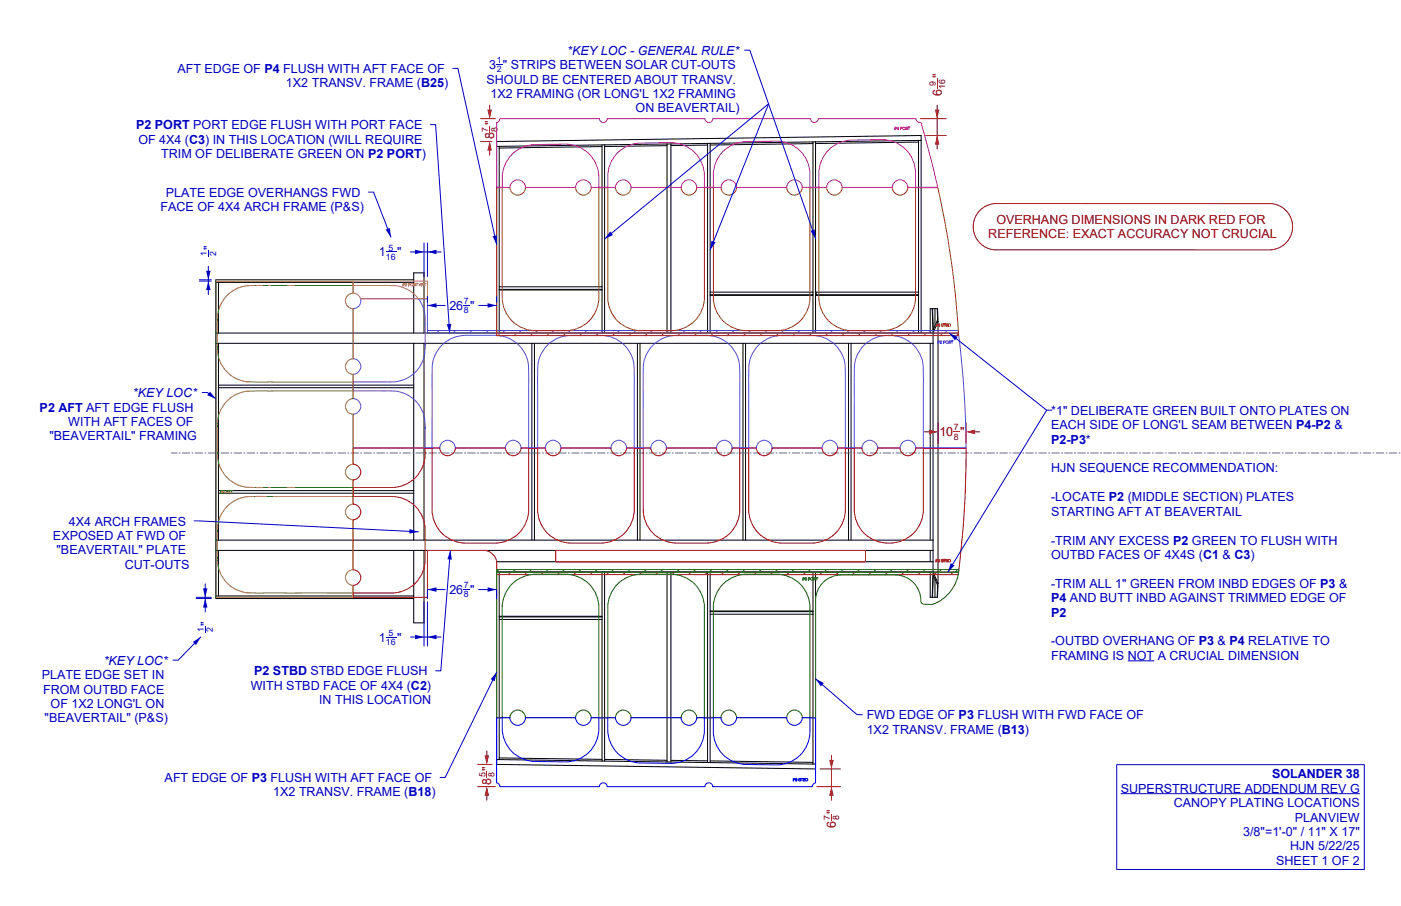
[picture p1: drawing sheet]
<svg xmlns="http://www.w3.org/2000/svg" width="432mm" height="279mm" viewBox="0 0 432 279" stroke-linecap="round" stroke-linejoin="round" font-family="sans-serif">
<!-- layer: Make2D -->
<g fill="none" stroke="#000" stroke-width=".31">
<path d="M153.9 45.1v57.6M185.6 45.2l-31.7 .5M185.6 44.7v58M186.3 44.7v58M205.6 44.4v58.3M205.6 44.9l-19.3 .3M205.6 44.4l-52.5 .8M206.8 44.4v58.3M218.1 44.7l-11.3 .2M218.1 44.2v58.5M218.9 44.2v58.5M250.6 43.8v58.9"/>
<path d="M250.6 44.3l-31.7 .4M251.4 43.8v58.9M283.1 43.3v59.4M283.1 43.8l-31.7 .5M283.9 43.3l-78.3 1.1M66.5 87.1h61M67.3 87.1v15.6M127.5 86.3h-61v98.3h61M153.9 89.2h31.7M153.9 89.4h31.7M153.9 88.4h31.7M218.9 90.9h31.7"/>
<path d="M218.9 91.1h31.7M218.9 90.1h31.7M251.6 90.9h31.5M283.1 90.1h-31.5v1h31.5M287.4 95.2h1.5l.1 3.4-1.4 3.1zM288.2 95.2v5.3M289 95.2l.1 3.9M289.1 99.1v80.8M289.1 99.1l-1.5 3.6M66.5 105.9h221.1M66.5 102.7h221.1M67.3 118.8h60.2"/>
<path d="M67.3 105.9v60.7M67.3 119.6h60.2M127.5 102.7v-18.6h3.2v18.6M127.5 105.9v60.7M130.7 105.9v60.7M153.1 102.7v-59.1l130.8-1.8v60.9M163.9 105.9v60.7M164.7 105.9v60.7M196.5 105.9v60.7M197.3 105.9v60.7M229 105.9v60.7M229.8 105.9v60.7"/>
<path d="M261.5 105.9v60.7M262.3 105.9v60.7M286.7 105.9v60.7M287.6 102.7l-.3-7.5h-.6v7.5M287.6 102.7v73.7M67.3 151.3h60.2M67.3 152.1h60.2M66.5 166.6h221.1M66.5 169.7h221.1M67.3 169.7v14.1M127.5 169.7v22.4h3.2v-22.4M153.1 176.4h134.5"/>
<path d="M153.9 176.4v57.8M185.6 176.4v58.3M186.3 176.4v58.3M205.6 176.4v58.6M206.8 176.4v58.6M218.1 176.4v58.8M218.9 176.4v58.8M250.6 176.4v59.2M286.7 169.7v3.5M286.7 176.4v7.8h.6l.3-7.8M287.6 173.2h-134.5v62.5l98.3 1.4v-60.7M287.6 176.4l1.5 3.5"/>
<path d="M287.6 177.4l1.4 3.1-.1 3.7h-1.5zM288.2 178.6v5.6M289.1 179.9l-.1 4.3M66.5 183.8h61M153.9 190.2h31.7M153.9 190.1h31.7M153.9 191h31.7M218.9 188.6h31.7M218.9 188.4h31.7M218.9 189.4h31.7M153.1 234.2h.8M153.9 234.2l52.9 .8"/>
<path d="M153.9 233.7l31.7 .5M186.3 234.2l19.3 .3M206.8 235l44.6 .6M206.8 234.5l11.3 .1M218.9 234.7l31.7 .4"/>
</g>
<g fill="#000">
<circle cx="287.4" cy="95.2" r=".09"/>
<circle cx="288.9" cy="95.2" r=".09"/>
<circle cx="287.6" cy="102.7" r=".09"/>
<circle cx="287.4" cy="184.2" r=".09"/>
<circle cx="288.9" cy="184.2" r=".09"/>
</g>
<g fill="none" stroke="#696969" stroke-width=".31">
<path d="M52.8 139.7h1.8M55.1 139.7h.5M56.1 139.7h2.5M59.1 139.7h.5M60.1 139.7h2.5M63.1 139.7h.5M64.1 139.7h2.5M67.1 139.7h.5M68.1 139.7h2.5M71.1 139.7h.5M72.1 139.7h2.5M75.1 139.7h.5"/>
<path d="M76.1 139.7h2.5M79.1 139.7h.5M80.1 139.7h2.5M83.1 139.7h.5M84.1 139.7h2.5M87.1 139.7h.5M88.1 139.7h2.5M91.1 139.7h.5M92.1 139.7h2.5M95.1 139.7h.5M96.1 139.7h2.5M99.1 139.7h.5"/>
<path d="M100.1 139.7h2.5M103.1 139.7h.5M104.1 139.7h2.5M107.1 139.7h.5M108.1 139.7h2.5M111.1 139.7h.5M112.1 139.7h2.5M115.1 139.7h.5M116.1 139.7h2.5M119.1 139.7h.5M120.1 139.7h2.5M123.1 139.7h.5"/>
<path d="M124.1 139.7h2.5M127.1 139.7h.5M128.1 139.7h2.5M131.1 139.7h.5M132.1 139.7h2.5M135.1 139.7h.5M136.1 139.7h2.5M139.1 139.7h.5M140.1 139.7h2.5M143.1 139.7h.5M144.1 139.7h2.5M147.1 139.7h.5"/>
<path d="M148.1 139.7h2.5M151.1 139.7h.5M152.1 139.7h2.5M155.1 139.7h.5M156.1 139.7h2.5M159.1 139.7h.5M160.1 139.7h2.5M163.1 139.7h.5M164.1 139.7h2.5M167.1 139.7h.5M168.1 139.7h2.5M171.1 139.7h.5"/>
<path d="M172.1 139.7h2.5M175.1 139.7h.5M176.1 139.7h2.5M179.1 139.7h.5M180.1 139.7h2.5M183.1 139.7h.5M184.1 139.7h2.5M187.1 139.7h.5M188.1 139.7h2.5M191.1 139.7h.5M192.1 139.7h2.5M195.1 139.7h.5"/>
<path d="M196.1 139.7h2.5M199.1 139.7h.5M200.1 139.7h2.5M203.1 139.7h.5M204.1 139.7h2.5M207.1 139.7h.5M208.1 139.7h2.5M211.1 139.7h.5M212.1 139.7h2.5M215.1 139.7h.5M216.1 139.7h2.5M219.1 139.7h.5"/>
<path d="M220.1 139.7h2.5M223.1 139.7h.5M224.1 139.7h2.5M227.1 139.7h.5M228.1 139.7h2.5M231.1 139.7h.5M232.1 139.7h2.5M235.1 139.7h.5M236.1 139.7h2.5M239.1 139.7h.5M240.1 139.7h2.5M243.1 139.7h.5"/>
<path d="M244.1 139.7h2.5M247.1 139.7h.5M248.1 139.7h2.5M251.1 139.7h.5M252.1 139.7h2.5M255.1 139.7h.5M256.1 139.7h2.5M259.1 139.7h.5M260.1 139.7h2.5M263.1 139.7h.5M264.1 139.7h2.5M267.1 139.7h.5"/>
<path d="M268.1 139.7h2.5M271.1 139.7h.5M272.1 139.7h2.5M275.1 139.7h.5M276.1 139.7h2.5M279.1 139.7h.5M280.1 139.7h2.5M283.1 139.7h.5M284.1 139.7h2.5M287.1 139.7h.5M288.1 139.7h2.5M291.1 139.7h.5"/>
<path d="M292.1 139.7h2.5M295.1 139.7h.5M296.1 139.7h2.5M299.1 139.7h.5M300.1 139.7h2.5M303.1 139.7h.5M304.1 139.7h2.5M307.1 139.7h.5M308.1 139.7h2.5M311.1 139.7h.5M312.1 139.7h2.5M315.1 139.7h.5"/>
<path d="M316.1 139.7h2.5M319.1 139.7h.5M320.1 139.7h2.5M323.1 139.7h.5M324.1 139.7h2.5M327.1 139.7h.5M328.1 139.7h2.5M331.1 139.7h.5M332.1 139.7h2.5M335.1 139.7h.5M336.1 139.7h2.5M339.1 139.7h.5"/>
<path d="M340.1 139.7h2.5M343.1 139.7h.5M344.1 139.7h2.5M347.1 139.7h.5M348.1 139.7h2.5M351.1 139.7h.5M352.1 139.7h2.5M355.1 139.7h.5M356.1 139.7h2.5M359.1 139.7h.5M360.1 139.7h2.5M363.1 139.7h.5"/>
<path d="M364.1 139.7h2.5M367.1 139.7h.5M368.1 139.7h2.5M371.1 139.7h.5M372.1 139.7h2.5M375.1 139.7h.5M376.1 139.7h2.5M379.1 139.7h.5M380.1 139.7h2.5M383.1 139.7h.5M384.1 139.7h2.5M387.1 139.7h.5"/>
<path d="M388.1 139.7h2.5M391.1 139.7h.5M392.1 139.7h2.5M395.1 139.7h.5M396.1 139.7h2.5M399.1 139.7h.5M400.1 139.7h2.5M403.1 139.7h.5M404.1 139.7h2.5M407.1 139.7h.5M408.1 139.7h2.5M411.1 139.7h.5"/>
<path d="M412.1 139.7h2.5M415.1 139.7h.5M416.1 139.7h2.5M419.1 139.7h.5M420.1 139.7h2.5M423.1 139.7h.5M424.1 139.7h2.5M427.1 139.7h.5M428.1 139.7h2.5M431.1 139.7h.5"/>
</g>
<g fill="#7f0000">
<path d="M293.8 133h1.9v.3h-1.9z"/>
<path d="M286.3 132.5l2.8 .7-2.8 .7z"/>
<path d="M297.7 133.2l2.8-.7v1.4z"/>
</g>
<path d="M284.9 133.2h3.6M289.1 130.4v6.3M297.7 130.4v6.2M298.5 133.2h3.4" fill="none" stroke="#7f0000" stroke-width=".31"/>
<g fill="#7f0000">
<path d="M256.1 251.3h.3v1.9h-.3z"/>
<path d="M255.6 234.4h1.4l-.7 2.7z"/>
<path d="M256.3 242.6l.7 2.8h-1.4z"/>
</g>
<path d="M288.8 24.2v3.2M252.7 237.1h6.3M256.3 233v13.8M251.8 242.6h7.2" fill="none" stroke="#7f0000" stroke-width=".31"/>
<g fill="#7f0000">
<path d="M288.8 41.8l.7 2.8h-1.4z"/>
<path d="M288.1 33.8h1.4l-.7 2.8z"/>
</g>
<path d="M283.7 36.6h7.9M288.8 32.4v13.6M285.3 41.8h6.3" fill="none" stroke="#7f0000" stroke-width=".31"/>
<g fill="#7f0000">
<path d="M150.8 38.9h.3v1.9h-.3z"/>
<path d="M150.9 43.6l.7 2.8h-1.4z"/>
<path d="M150.2 33.8h1.4l-.7 2.8z"/>
</g>
<path d="M148.1 36.6h4.6M150.9 32.4v3.7M148.1 43.6h3.6M150.9 44.2v3.6M302 64.9a7.1 7.1 0 0 1 5.1-2.1h84.8a7.1 7.1 0 0 1 6.5 7.4 7.1 7.1 0 0 1-7.2 6.9l-84.7-.1a7.1 7.1 0 0 1-6.1-4.6 7.1 7.1 0 0 1 1.6-7.5z" fill="none" stroke="#7f0000" stroke-width=".31"/>
<g fill="#7f0000">
<path d="M149.9 238h.3v1.9h-.3z"/>
<path d="M149.3 233h1.4l-.7 2.7z"/>
<path d="M150 242.6l.7 2.8h-1.4z"/>
</g>
<path d="M147.3 235.7h4.4M150 231.6v3.5M147.3 242.6h5.4M150 243.2v3.6" fill="none" stroke="#7f0000" stroke-width=".31"/>
<path d="M137.7 100l1.4-.1-.5 2.8z" fill="#0000bf"/>
<path d="M132.7 38.4h1.6l4.3 64.3" fill="none" stroke="#0000bf" stroke-width=".31"/>
<g fill="none" stroke="#bf0000" stroke-width=".31">
<path d="M108.8 138.2h26.8a2.38 2.38 0 0 0 2.3 2.4 2.38 2.38 0 0 0 2.4-2.4h15.5a2.38 2.38 0 0 0 2.4 2.4 2.38 2.38 0 0 0 2.4-2.4h7.5a2.38 2.38 0 0 0 2.4 2.4 2.38 2.38 0 0 0 2.3-2.4h15.5a2.38 2.38 0 0 0 2.4 2.4 2.38 2.38 0 0 0 2.4-2.4h7.5a2.38 2.38 0 0 0 2.4 2.4 2.38 2.38 0 0 0 2.4-2.4h15.5a2.38 2.38 0 0 0 2.3 2.4 2.38 2.38 0 0 0 2.4-2.4h7.5a2.38 2.38 0 0 0 2.4 2.4 2.38 2.38 0 0 0 2.4-2.4h15.5a2.38 2.38 0 0 0 2.4 2.4 2.38 2.38 0 0 0 2.4-2.4h7.5a2.38 2.38 0 0 0 2.4 2.4 2.38 2.38 0 0 0 2.3-2.4h7a2.38 2.38 0 0 0 2.4 2.4 2.38 2.38 0 0 0 2.4-2.4h15.5l-.1 9.9-.4 9.9-1.9 19.2h-142.2a7.2 7.2 0 0 0-.7-5.6 3.8 3.8 0 0 0-3.5-1.8h-17.2v14.4h-22.8l-.1-3.7a2.38 2.38 0 0 0 2.4-2.4 2.38 2.38 0 0 0-2.4-2.4v-15.5a2.38 2.38 0 0 0 2.4-2.3 2.38 2.38 0 0 0-2.4-2.4v-7.5a2.38 2.38 0 0 0 2.4-2.4 2.38 2.38 0 0 0-2.4-2.4zM131 138.2a10.5 10.5 0 0 1-10.3 12.1h-11.8M133.2 138.2v18.9a10.3 10.3 0 0 0 10.3 10.4h9.1a10.3 10.3 0 0 0 10.3-10.4v-18.9M165.7 138.2v18.9a10.3 10.3 0 0 0 10.3 10.4h9.2a10.3 10.3 0 0 0 10.3-10.4v-18.9M198.2 138.2v18.9a10.3 10.3 0 0 0 10.4 10.4h9.1a10.3 10.3 0 0 0 10.3-10.4v-18.9M230.8 138.2v18.9a10.3 10.3 0 0 0 10.3 10.4h9.1a10.3 10.3 0 0 0 10.3-10.4v-18.9M263.3 138.2v18.9a10.6 10.6 0 0 0 10.6 10.4 10.6 10.6 0 0 0 10.7-10.4v-18.9M108.9 153.1h11.8a10.3 10.3 0 0 1 10.3 10.3v9.2a10.3 10.3 0 0 1-10.3 10.3h-11.8M153.1 176.4h142.3M157.4 176.4l-.8 .8M162.5 176.4l-.8 .8M167.5 176.4l-.7 .8"/>
<path d="M171.3 169.8h95.4l.1 3.5h-95.5zM172.6 176.4l-.8 .8M177.6 176.4l-.7 .8M182.7 176.4l-.8 .8M187.8 176.4l-.8 .8M192.8 176.4l-.8 .8M197.9 176.4l-.8 .8M202.9 176.4l-.8 .8M208 176.4l-.8 .8M213 176.4l-.8 .8M218.1 176.4l-.8 .8M223.1 176.4l-.8 .8"/>
<path d="M228.2 176.4l-.8 .8M233.2 176.4l-.8 .8M238.3 176.4l-.8 .8M243.3 176.4l-.8 .8M248.4 176.4l-.8 .8M253.4 176.4l-.8 .8M258.5 176.4l-.8 .8M263.5 176.4l-.8 .8M268.6 176.4l-.8 .8M273.6 176.4l-.8 .8M278.7 176.4l-.8 .8M283.7 176.4l-.8 .8"/>
<path d="M288.5 173l.4-.1 .1-.3-.5-.1v.7M288.8 176.4l-.8 .8M289.1 172.7l.2-.2 .3 .1-.5 .7h.6M290.7 172.7l-.2-.2-.4 .2 .6 .3-.1 .3-.5-.3M291.4 172.5h-.6h.3v.8M291.6 172.5l.5 .1v.7h-.5zM292 172.9h-.4M292.3 172.5h.3a.43 .43 0 0 1 .3 .6 .43 .43 0 0 1-.6 .2zM293.8 176.4l-.8 .8"/>
</g>
<g fill="none" stroke="#7d26cd" stroke-width=".31">
<path d="M111.1 92.1l20.6 .1v9.7h163.6l1.8 18.3 .6 17.9h-15.5a2.38 2.38 0 0 0-2.4-2.3 2.38 2.38 0 0 0-2.4 2.3h-7a2.38 2.38 0 0 0-2.3-2.3 2.38 2.38 0 0 0-2.4 2.3h-7.5a2.38 2.38 0 0 0-2.4-2.3 2.38 2.38 0 0 0-2.4 2.3h-15.5a2.38 2.38 0 0 0-2.4-2.3 2.38 2.38 0 0 0-2.4 2.3h-7.5a2.38 2.38 0 0 0-2.4-2.3 2.38 2.38 0 0 0-2.3 2.3h-15.5a2.38 2.38 0 0 0-2.4-2.3 2.38 2.38 0 0 0-2.4 2.3h-7.5a2.38 2.38 0 0 0-2.4-2.3 2.38 2.38 0 0 0-2.4 2.3h-15.5a2.38 2.38 0 0 0-2.3-2.3 2.38 2.38 0 0 0-2.4 2.3h-7.5a2.38 2.38 0 0 0-2.4-2.3 2.38 2.38 0 0 0-2.4 2.3h-15.5a2.38 2.38 0 0 0-2.4-2.3 2.38 2.38 0 0 0-2.3 2.3h-26.8v-10.4a2.38 2.38 0 0 0 2.4-2.4 2.38 2.38 0 0 0-2.4-2.4v-7.5a2.38 2.38 0 0 0 2.4-2.4 2.38 2.38 0 0 0-2.4-2.4v-15.4a2.38 2.38 0 0 0 2.3-3.1zM129 92.2a13.1 13.1 0 0 1 2 9.3l.1 5a10.9 10.9 0 0 1-2 7 10.8 10.8 0 0 1-9.7 4.3h-10.5M131.7 101.9v.8h163.7M135.4 101.9l-.8 .8M140.4 101.9l-.8 .8M145.5 101.9l-.8 .8M150.5 101.9l-.8 .8M155.6 101.9l-.8 .8M160.6 101.9l-.8 .8M165.7 101.9l-.8 .8M170.7 101.9l-.8 .8M175.8 101.9l-.8 .8"/>
<path d="M180.8 101.9l-.8 .8M185.9 101.9l-.8 .8M190.9 101.9l-.8 .8M196 101.9l-.8 .8M201 101.9l-.8 .8M206.1 101.9l-.8 .8M211.1 101.9l-.8 .8M216.2 101.9l-.8 .8M221.2 101.9l-.8 .8M226.3 101.9l-.8 .8M231.3 101.9l-.8 .8M236.4 101.9l-.8 .8"/>
<path d="M241.4 101.9l-.8 .8M246.5 101.9l-.8 .8M251.5 101.9l-.8 .8M256.6 101.9l-.8 .8M261.6 101.9l-.8 .8M266.7 101.9l-.8 .8M271.7 101.9l-.8 .8M276.8 101.9l-.8 .8M281.8 101.9l-.8 .8M286.9 101.9l-.8 .8M289.1 105.6l.4-.1 .1-.3-.5-.1v.7M289.8 105.3l.2-.2 .2 .1-.4 .7h.5"/>
<path d="M290.8 105.6l.4-.1 .1-.3-.5-.1v.7M291.9 101.9l-.7 .8M292.5 105.5h.4l.1-.3-.5-.1v.7M292.8 105.5l.2 .4M293.7 105.1h-.6h.3v.8M108.9 120.6l10.5-.1a10.5 10.5 0 0 1 11.7 11.3l-.1 6.3M133.2 138.1v-18.3a31 31 0 0 1 .6-9.5 10.9 10.9 0 0 1 12-6.9h1.8a35 35 0 0 1 8.2 .5 10.6 10.6 0 0 1 7.1 11.4v22.8M165.7 138.1v-18.3a31 31 0 0 1 .6-9.5 10.9 10.9 0 0 1 12-6.9h1.8a35 35 0 0 1 8.2 .5 10.6 10.6 0 0 1 7.2 11.4v22.8M198.2 138.1v-18.3a31 31 0 0 1 .6-9.5 10.9 10.9 0 0 1 12-6.9h1.9a35 35 0 0 1 8.2 .5 10.6 10.6 0 0 1 7.1 11.4v22.8M230.8 138.1v-18.3a31 31 0 0 1 .5-9.5 10.9 10.9 0 0 1 12.1-6.9h1.8a35 35 0 0 1 8.2 .5 10.6 10.6 0 0 1 7.1 11.4v22.8M263.3 138.1v-18.3a31.1 31.1 0 0 1 .6-9.5 10.7 10.7 0 0 1 12.5-6.7 10.7 10.7 0 0 1 8.2 11.7v22.8"/>
<circle cx="291.9" cy="105.5" r=".4"/>
</g>
<g fill="none" stroke="#8b5a00" stroke-width=".31">
<path d="M153.1 57.9l4.1-.1a2.38 2.38 0 0 0 2.4 2.4 2.38 2.38 0 0 0 2.3-2.4h15.5a2.38 2.38 0 0 0 2.4 2.4 2.38 2.38 0 0 0 2.4-2.4h7.5a2.38 2.38 0 0 0 2.4 2.4 2.38 2.38 0 0 0 2.4-2.4h15.5a2.38 2.38 0 0 0 2.3 2.4 2.38 2.38 0 0 0 2.4-2.4h7.5a2.38 2.38 0 0 0 2.4 2.4 2.38 2.38 0 0 0 2.4-2.4h15.5a2.38 2.38 0 0 0 2.4 2.4 2.38 2.38 0 0 0 2.4-2.4h7.5a2.38 2.38 0 0 0 2.4 2.4 2.38 2.38 0 0 0 2.3-2.4h15.5a2.38 2.38 0 0 0 2.4 2.4 2.38 2.38 0 0 0 2.4-2.4l9.2 .1 2.5 12 1.8 11.3 1.3 11.7 .8 10.6h-142.3zM154.8 57.9v33.8a10.3 10.3 0 0 0 10.3 10.3h9.2a10.3 10.3 0 0 0 10.3-10.3v-33.8M187.3 57.9v33.8a10.3 10.3 0 0 0 10.4 10.3h9.1a10.3 10.3 0 0 0 10.3-10.3v-33.8M219.9 57.9v33.8a10.3 10.3 0 0 0 10.3 10.3h9.1a10.3 10.3 0 0 0 10.3-10.3v-33.8M252.4 57.9v33.8a10.3 10.3 0 0 0 10.3 10.3h9.1a10.3 10.3 0 0 0 10.4-10.3v-33.8M291.4 99.9h-.6h.3v.8M291.6 99.9h.5v.7l-.5 .1zM292.3 99.9h.3a.43 .43 0 0 1 .3 .5 .43 .43 0 0 1-.6 .3zM153.1 102.7h142.3M154.2 102.7l-.8 .8M159.2 102.7l-.8 .8M164.3 102.7l-.8 .8"/>
<path d="M169.3 102.7l-.8 .8M174.4 102.7l-.8 .8M179.4 102.7l-.8 .8M184.5 102.7l-.8 .8M189.5 102.7l-.7 .8M194.6 102.7l-.8 .8M199.6 102.7l-.7 .8M204.7 102.7l-.8 .8M209.8 102.7l-.8 .8M214.8 102.7l-.8 .8M219.9 102.7l-.8 .8M224.9 102.7l-.8 .8"/>
<path d="M230 102.7l-.8 .8M235 102.7l-.8 .8M240.1 102.7l-.8 .8M245.1 102.7l-.8 .8M250.2 102.7l-.8 .8M255.2 102.7l-.8 .8M260.3 102.7l-.8 .8M265.3 102.7l-.8 .8M270.4 102.7l-.8 .8M275.4 102.7l-.8 .8M280.5 102.7l-.8 .8M285.5 102.7l-.8 .8"/>
<path d="M288.5 100.3h.4l.1-.3-.5-.1v.7M289.6 100.5h-.5l.5-.6v.8M290.6 102.7l-.8 .8M290.7 100.1l-.2-.2-.3 .1 .5 .3-.1 .3-.5-.2M292 100.2h-.4M295.4 102.9l-.6 .6"/>
</g>
<g fill="none" stroke="#007f00" stroke-width=".31">
<path d="M153.1 175.6h142.4a12.2 12.2 0 0 1-8.1 10.8l-2.6-.1a1 1 0 0 1-1-1 7.9 7.9 0 0 0-7.9-8h-16.4a7.9 7.9 0 0 0-8.1 7.9v36.1h-4.2a2.38 2.38 0 0 0-2.3-2.3 2.38 2.38 0 0 0-2.4 2.3h-15.5a2.38 2.38 0 0 0-2.4-2.3 2.38 2.38 0 0 0-2.4 2.3h-7.5a2.38 2.38 0 0 0-2.4-2.3 2.38 2.38 0 0 0-2.3 2.3h-15.5a2.38 2.38 0 0 0-2.4-2.3 2.38 2.38 0 0 0-2.4 2.3h-7.5a2.38 2.38 0 0 0-2.4-2.3 2.38 2.38 0 0 0-2.4 2.3h-15.5a2.38 2.38 0 0 0-2.3-2.3 2.38 2.38 0 0 0-2.4 2.3h-4.1zM153.7 175.6l-.6 .7M158.8 175.6l-.8 .8M163.8 175.6l-.7 .8M168.9 175.6l-.8 .8M174 175.6l-.8 .8M179 175.6l-.8 .8M184.1 175.6l-.8 .8M189.1 175.6l-.8 .8M194.2 175.6l-.8 .8M199.2 175.6l-.8 .8M204.3 175.6l-.8 .8"/>
<path d="M209.3 175.6l-.8 .8M214.4 175.6l-.8 .8M219.4 175.6l-.8 .8M224.5 175.6l-.8 .8M229.5 175.6l-.8 .8M234.6 175.6l-.8 .8M239.6 175.6l-.8 .8M244.7 175.6l-.8 .8M247.5 178.6l.4-.1v-.3l-.4-.1v.7M248.1 178.3l.4-.1 .1 .2-.3 .1 .3 .2-.2 .2-.3-.2M249.2 178.6l.4-.1v-.3l-.4-.1v.7M249.7 175.6l-.8 .8"/>
<path d="M250.8 178.6l.5-.1v-.3l-.5-.1v.8M251.2 178.6l.2 .3M252 178.1h-.5h.3v.8M254.8 175.6l-.8 .8M259.8 175.6l-.8 .8M264.9 175.6l-.8 .8M269.9 175.6l-.8 .8M275 175.6l-.8 .8M280 175.6l-.8 .8M285.1 175.6l-.8 .8M290.1 175.6l-.8 .8M295.2 175.6l-.8 .8"/>
<path d="M295.4 176.4h-142.3M154.8 221.3v-34a10.3 10.3 0 0 1 10.3-10.2h9.1a10.3 10.3 0 0 1 10.4 10.2v34M187.3 221.3v-34a10.3 10.3 0 0 1 10.3-10.2h9.2a10.3 10.3 0 0 1 10.3 10.2v34M219.9 221.3v-34a10.3 10.3 0 0 1 10.3-10.2h9.1a10.3 10.3 0 0 1 10.3 10.2v34"/>
<circle cx="250.2" cy="178.5" r=".4"/>
</g>
<g fill="none" stroke="#cd00cd" stroke-width=".31">
<path d="M154.1 36.6h30.7a1.19 1.19 0 0 0 1.2 1.2 1.19 1.19 0 0 0 1.1-1.2h30.2a1.19 1.19 0 0 0 1.2 1.2 1.19 1.19 0 0 0 1.2-1.2h30.1a1.19 1.19 0 0 0 1.2 1.2 1.19 1.19 0 0 0 1.2-1.2h30.1l.5 .9 1 .2 2.7 9.9 2.5 10.1-9.2 .1a2.38 2.38 0 0 0-2.4-2.4 2.38 2.38 0 0 0-2.4 2.4h-15.5a2.38 2.38 0 0 0-2.3-2.4 2.38 2.38 0 0 0-2.4 2.4h-7.5a2.38 2.38 0 0 0-2.4-2.4 2.38 2.38 0 0 0-2.4 2.4h-15.5a2.38 2.38 0 0 0-2.4-2.4 2.38 2.38 0 0 0-2.4 2.4h-7.5a2.38 2.38 0 0 0-2.4-2.4 2.38 2.38 0 0 0-2.3 2.4h-15.5a2.38 2.38 0 0 0-2.4-2.4 2.38 2.38 0 0 0-2.4 2.4h-7.5a2.38 2.38 0 0 0-2.4-2.4 2.38 2.38 0 0 0-2.4 2.4h-15.5a2.38 2.38 0 0 0-2.3-2.4 2.38 2.38 0 0 0-2.4 2.4l-4.1-.1v-19.9l.7-.5zM275.8 39.7l.5-.1v-.3l-.5-.1v.7M277 39.8h-.5l.4-.6v.8M277.5 39.7l.5-.1v-.3l-.5-.1v.7M279.2 39.6h.5v-.3l-.5-.1v.7M279.5 39.6l.2 .4M280.4 39.2h-.6h.3v.8M154.8 57.7v-2.9a10.3 10.3 0 0 1 10.2-10.2l9.1-.2a10.3 10.3 0 0 1 10.5 10.3v3M187.3 57.7a17.9 17.9 0 0 1 .3-5.8 10.3 10.3 0 0 1 9.9-7.8l9.1-.1a10.3 10.3 0 0 1 10.5 10.2v3.5M219.9 57.7a19.3 19.3 0 0 1 .3-6.3 10.3 10.3 0 0 1 9.8-7.7l9.2-.2a10.3 10.3 0 0 1 10.4 10.3v3.9M252.4 57.7v-4.3a10.3 10.3 0 0 1 10.2-10.2l9.1-.1a10.3 10.3 0 0 1 10.5 10.2v4.4"/>
<circle cx="278.6" cy="39.6" r=".4"/>
</g>
<path d="M153.1 221.4l4.1-.1a2.38 2.38 0 0 0 2.4 2.4 2.38 2.38 0 0 0 2.3-2.4h15.5a2.38 2.38 0 0 0 2.4 2.4 2.38 2.38 0 0 0 2.4-2.4h7.5a2.38 2.38 0 0 0 2.4 2.4 2.38 2.38 0 0 0 2.4-2.4h15.5a2.38 2.38 0 0 0 2.3 2.4 2.38 2.38 0 0 0 2.4-2.4h7.5a2.38 2.38 0 0 0 2.4 2.4 2.38 2.38 0 0 0 2.4-2.4h15.5a2.38 2.38 0 0 0 2.4 2.4 2.38 2.38 0 0 0 2.3-2.4l4.2 .1v20l-.8 .5-.2 .7h-30.7a1.19 1.19 0 0 0-1.2-1.2 1.19 1.19 0 0 0-1.2 1.2h-30.2a1.19 1.19 0 0 0-1.2-1.2 1.19 1.19 0 0 0-1.1 1.2h-30.7l-.3-.7-.7-.5zM154.8 221.4a15.8 15.8 0 0 0 .6 6.5 10.3 10.3 0 0 0 9.6 6.9l9.1 .2a10.3 10.3 0 0 0 10.5-10.3v-3.3M187.3 221.4a18.7 18.7 0 0 0 .3 6.1 10.3 10.3 0 0 0 9.9 7.8l9.1 .1a10.3 10.3 0 0 0 10.5-10.2v-3.8M219.9 221.4a20.1 20.1 0 0 0 .3 6.6 10.3 10.3 0 0 0 9.8 7.8l9.2 .1a10.3 10.3 0 0 0 10.4-10.3v-4.2M244.5 240.5h.4l.1-.3-.5-.1v.7M245.2 240.3l.4-.2v.3h-.3l.4 .2-.3 .3-.2-.2M246.7 240.3l-.2-.2-.3 .1 .5 .3-.1 .3-.5-.2M247.4 240.1h-.6h.3v.8M247.6 240.1l.5 .1v.6l-.5 .1zM248 240.4h-.4M248.3 240.1h.3a.43 .43 0 0 1 .3 .5 .43 .43 0 0 1-.6 .3z" fill="none" stroke="#00f" stroke-width=".31"/>
<path d="M66.5 86.7h42.3v3.7a2.38 2.38 0 0 0-2.3 2.4 2.38 2.38 0 0 0 2.3 2.4v15.5a2.38 2.38 0 0 0-2.3 2.3 2.38 2.38 0 0 0 2.3 2.4v7.6a2.38 2.38 0 0 0-2.3 2.3 2.38 2.38 0 0 0 2.3 2.4v15.5a2.38 2.38 0 0 0-2.3 2.4 2.38 2.38 0 0 0 2.3 2.4v7.5a2.38 2.38 0 0 0-2.3 2.4 2.38 2.38 0 0 0 2.3 2.3v15.5a2.38 2.38 0 0 0-2.3 2.4 2.38 2.38 0 0 0 2.3 2.4v3.7h-42.3zM108.8 88l-25.7 .1a27.2 27.2 0 0 0-9.6 .7 10.3 10.3 0 0 0-6.5 9.9v8.4a10.4 10.4 0 0 0 9 10.6l32.8 .1M108.8 120.6h-25.7a27.2 27.2 0 0 0-9.6 .7 10.3 10.3 0 0 0-6.5 9.9v8.5a10.4 10.4 0 0 0 9 10.6h32.8M68 151.8l.4-.1 .1-.3-.5-.1v.7M68.7 151.5l.1-.2 .3 .1-.5 .7h.6M69.7 151.8h.5M70.4 151.7h.3M71 151.3h-.6l-.1 .8-.4-.8-.3 .8M71.6 151.3h-.6h.3v.8M108.8 153.1h-25.7a27.2 27.2 0 0 0-9.6 .7 10.3 10.3 0 0 0-6.5 10v8.4a10.4 10.4 0 0 0 9 10.6l32.8 .1" fill="none" stroke="#8b8b00" stroke-width=".31"/>
<g fill="none" stroke="#cd7054" stroke-width=".31">
<path d="M108.9 86.7h22.8v5.4h-20.6l-.8-1.2-1.5-.5zM108.9 88h9.2a12 12 0 0 1 9.8 3l1 1.1M124.2 87.9l.4-.1 .1-.3-.5-.1v.7M124.9 87.6l.1-.2 .3 .1-.5 .7h.6M125.9 87.9l.4-.1 .1-.3-.5-.1v.7M127.6 87.8h.4l.1-.3-.5-.1v.7M127.9 87.8l.2 .4M128.8 87.4h-.6h.3v.8M129.2 88.2l.4-.8 .3 .8M129.3 87.9h.5M130 87.8h.3M130.6 87.4h-.6v.8"/>
<path d="M131.2 87.4h-.6h.4v.8"/>
<circle cx="127" cy="87.8" r=".4"/>
</g>
<g fill="#0000bf">
<path d="M63.1 193.3h.3v1.9h-.3z"/>
<path d="M62.6 181.4h1.3l-.6 2.8z"/>
<path d="M63.3 184.6l.6 2.8h-1.3z"/>
</g>
<path d="M60.5 184.2h4.6M60.5 184.6h4.6M63.3 180v8.7" fill="none" stroke="#0000bf" stroke-width=".31"/>
<g fill="#0000bf">
<path d="M64.1 77.3h.3v1.9h-.3z"/>
<path d="M64.2 86.7l.7 2.8h-1.4z"/>
<path d="M63.5 83.5h1.4l-.7 2.8z"/>
</g>
<path d="M61.4 86.7h3.7M61.4 86.3h3.7M64.2 82.1v8.8" fill="none" stroke="#0000bf" stroke-width=".31"/>
<path d="M251.4 209.3l2.5 1.3-.9 1.1z" fill="#0000bf"/>
<path d="M251.4 209.3l12.7 11.1h1.6" fill="none" stroke="#0000bf" stroke-width=".31"/>
<path d="M292.6 102.7l2.6 1.2-.9 1.1z" fill="#0000bf"/>
<path d="M118.9 77.7h3.2M292.6 102.7l30 23.8h1.6" fill="none" stroke="#0000bf" stroke-width=".31"/>
<g fill="#0000bf">
<path d="M127.9 77l2.8 .7-2.8 .7z"/>
<path d="M131.7 77.7l2.8-.7v1.4z"/>
</g>
<path d="M126.5 77.7h9.4M130.7 74.9v10.4M131.7 74.9v10.4" fill="none" stroke="#0000bf" stroke-width=".31"/>
<path d="M118.9 70.8l1.3-.5 .3 2.9z" fill="#0000bf"/>
<path d="M113.5 59.2h1.6l5.4 14" fill="none" stroke="#0000bf" stroke-width=".31"/>
<path d="M151.8 72.8l1.3-.3v2.9z" fill="#0000bf"/>
<path d="M139.5 21.1h1.6l12 54.3" fill="none" stroke="#0000bf" stroke-width=".31"/>
<path d="M153.1 207.3l-.6 2.8-1.3-.6z" fill="#0000bf"/>
<path d="M153.1 207.3l-15.9 32.4h-1.6" fill="none" stroke="#0000bf" stroke-width=".31"/>
<path d="M64.7 120.8l1.8 2.2-2.6-1.1z" fill="#0000bf"/>
<path d="M62.3 121.1h1.6l2.6 1.9" fill="none" stroke="#0000bf" stroke-width=".31"/>
<path d="M59.4 198l2.5-1.6-1.5 2.5z" fill="#0000bf"/>
<path d="M61.9 196.4l-7 7.2h-1.6" fill="none" stroke="#0000bf" stroke-width=".31"/>
<g fill="#0000bf">
<path d="M142.8 94.1h1.9v.2h-1.9z"/>
<path d="M131.7 94.2l2.8-.7v1.4z"/>
<path d="M150.3 93.5l2.8 .7-2.8 .7z"/>
</g>
<path d="M131.7 91.4v1.8M131.7 94.2h5.5M147.5 94.2h5.6M153.1 91.4v1.8" fill="none" stroke="#0000bf" stroke-width=".31"/>
<g fill="#0000bf">
<path d="M142.8 181.7h1.9v.3h-1.9z"/>
<path d="M131.7 181.8l2.8-.7v1.4z"/>
<path d="M150.3 181.1l2.8 .7-2.8 .7z"/>
</g>
<path d="M131.7 182.1v2.5M131.7 181.8h5.5M147.5 181.8h5.6M153.1 182.1v2.5M347.6 203.8h8.1" fill="none" stroke="#0000bf" stroke-width=".31"/>
<path d="M293 173.7l1.2 .7-2 2z" fill="#0000bf"/>
<path d="M322.6 126.5l-30.4 49.9M118.9 196.5h3.2" fill="none" stroke="#0000bf" stroke-width=".31"/>
<g fill="#0000bf">
<path d="M127.9 195.8l2.8 .7-2.8 .7z"/>
<path d="M131.7 196.5l2.8-.7v1.4z"/>
</g>
<path d="M126.5 196.5h9.4M130.7 185.6v13.6M131.7 185.6v13.6" fill="none" stroke="#0000bf" stroke-width=".31"/>
<path d="M126.2 163.2l2.8 .8-2.9 .6z" fill="#0000bf"/>
<path d="M59.8 160.6l69.2 3.4" fill="none" stroke="#0000bf" stroke-width=".31"/>
<path d="M138.8 169.8l.5 2.8-1.4-.1z" fill="#0000bf"/>
<path d="M138.8 169.8l-2.9 37.1h-1.6M344.2 235.8h76.3v32.3h-76.3zM345.4 244.8h73.7" fill="none" stroke="#0000bf" stroke-width=".31"/>
<path d="M188 71.4l.9 1.1-2.6 1.2z" fill="#0000bf"/>
<path d="M236.9 32l-50.6 41.7" fill="none" stroke="#0000bf" stroke-width=".31"/>
<g fill="#0000bf">
<path d="M152.9 19.8h1.8v.3h-1.8z"/>
<path d="M249.8 71.2l1.3-.5 .3 2.9z"/>
</g>
<path d="M229.5 15.5h1.6l20.3 58.1" fill="none" stroke="#0000bf" stroke-width=".31"/>
<path d="M219.3 74.2l1.3 .6-1.7 2.3z" fill="#0000bf"/>
<path d="M236.9 32l-18 45.1" fill="none" stroke="#0000bf" stroke-width=".31"/>
<g font-size="3.9" fill="#0000bf">
<text x="174.9" y="16.9">*KEY LOC - GENERAL RULE*</text>
<text x="54.7" y="22.5">AFT EDGE OF P4 FLUSH WITH AFT FACE OF</text>
<text x="150.7" y="21.3">3 &quot; STRIPS BETWEEN SOLAR CUT-OUTS</text>
<text x="88.1" y="27">1X2 TRANSV. FRAME (B25)</text>
<text x="149.9" y="25.8">SHOULD BE CENTERED ABOUT TRANSV.</text>
<text x="151.2" y="30.2">1X2 FRAMING (OR LONG'L 1X2 FRAMING</text>
<text x="195.9" y="34.7">ON BEAVERTAIL)</text>
<text x="42" y="39.9">P2 PORT PORT EDGE FLUSH WITH PORT FACE</text>
<text x="42.6" y="44.3">OF 4X4 (C3) IN THIS LOCATION (WILL REQUIRE</text>
<text x="49.7" y="48.8">TRIM OF DELIBERATE GREEN ON P2 PORT)</text>
<text x="49.4" y="65.1">FACE OF 4X4 ARCH FRAME (P&amp;S)</text>
<text x="51.1" y="60.7">PLATE EDGE OVERHANGS FWD</text>
<text x="65.6" y="77" transform="rotate(-90 65.6 77)">&quot;</text>
<text x="116.8" y="79.1">1</text>
<text x="122.4" y="79.1">&quot;</text>
<text x="138.5" y="95.6">26 &quot;</text>
<text x="41" y="122.5">*KEY LOC*</text>
<text x="12.2" y="126.9">P2 AFT AFT EDGE FLUSH</text>
<text x="21" y="131.4">WITH AFT FACES OF</text>
<text x="324" y="127.9">*1&quot; DELIBERATE GREEN BUILT ONTO PLATES ON</text>
<text x="15.2" y="135.8">&quot;BEAVERTAIL&quot; FRAMING</text>
<text x="324" y="132.4">EACH SIDE OF LONG'L SEAM BETWEEN P4-P2 &amp;</text>
<text x="324" y="136.8">P2-P3*</text>
<text x="324" y="145.7">HJN SEQUENCE RECOMMENDATION:</text>
<text x="324" y="154.6">-LOCATE P2 (MIDDLE SECTION) PLATES</text>
<text x="324" y="159">STARTING AFT AT BEAVERTAIL</text>
<text x="16.3" y="166.5">EXPOSED AT FWD OF</text>
<text x="21.3" y="162.1">4X4 ARCH FRAMES</text>
<text x="324" y="167.9">-TRIM ANY EXCESS P2 GREEN TO FLUSH WITH</text>
<text x="17.4" y="171">&quot;BEAVERTAIL&quot; PLATE</text>
<text x="324" y="172.4">OUTBD FACES OF 4X4S (C1 &amp; C3)</text>
<text x="38.5" y="175.4">CUT-OUTS</text>
<text x="138.5" y="183.2">26 &quot;</text>
<text x="324" y="181.3">-TRIM ALL 1&quot; GREEN FROM INBD EDGES OF P3 &amp;</text>
<text x="324" y="185.7">P4 AND BUTT INBD AGAINST TRIMMED EDGE OF</text>
<text x="324" y="190.2">P2</text>
<text x="64.6" y="193.1" transform="rotate(-90 64.6 193.1)">&quot;</text>
<text x="116.8" y="197.8">1</text>
<text x="122.4" y="197.8">&quot;</text>
<text x="324" y="199.1">-OUTBD OVERHANG OF P3 &amp; P4 RELATIVE TO</text>
<text x="324" y="203.5">FRAMING IS NOT A CRUCIAL DIMENSION</text>
<text x="12.9" y="209.5">PLATE EDGE SET IN</text>
<text x="32" y="205">*KEY LOC*</text>
<text x="78.3" y="208.3">P2 STBD STBD EDGE FLUSH</text>
<text x="13.3" y="213.9">FROM OUTBD FACE</text>
<text x="77.3" y="212.7">WITH STBD FACE OF 4X4 (C2)</text>
<text x="15.6" y="218.4">OF 1X2 LONG'L ON</text>
<text x="98.3" y="217.2">IN THIS LOCATION</text>
<text x="267.1" y="221.8">FWD EDGE OF P3 FLUSH WITH FWD FACE OF</text>
<text x="13.8" y="222.8">&quot;BEAVERTAIL&quot; (P&amp;S)</text>
<text x="267.1" y="226.3">1X2 TRANSV. FRAME (B13)</text>
<text x="50.7" y="241.2">AFT EDGE OF P3 FLUSH WITH AFT FACE OF</text>
<text x="84.2" y="245.6">1X2 TRANSV. FRAME (B18)</text>
<text x="345.4" y="244.5">SUPERSTRUCTURE ADDENDUM REV G</text>
<text x="392" y="240">SOLANDER 38</text>
<text x="361.8" y="248.9">CANOPY PLATING LOCATIONS</text>
<text x="383.2" y="257.8">3/8&quot;=1'-0&quot; / 11&quot; X 17&quot;</text>
<text x="399.1" y="253.4">PLANVIEW</text>
<text x="397.6" y="262.3">HJN 5/22/25</text>
<text x="393.3" y="266.7">SHEET 1 OF 2</text>
</g>
<g font-size="3.9" fill="#7f0000">
<text x="290.2" y="23.9" transform="rotate(-90 290.2 23.9)">&quot;</text>
<text x="290.2" y="29.5" transform="rotate(-90 290.2 29.5)">6</text>
<text x="152.3" y="43" transform="rotate(-90 152.3 43)">8 &quot;</text>
<text x="307.1" y="69.1">OVERHANG DIMENSIONS IN DARK RED FOR</text>
<text x="304.6" y="73.5">REFERENCE: EXACT ACCURACY NOT CRUCIAL</text>
<text x="289.5" y="134.6">10 &quot;</text>
<text x="151.4" y="242" transform="rotate(-90 151.4 242)">8 &quot;</text>
<text x="257.7" y="255.3" transform="rotate(-90 257.7 255.3)">6 &quot;</text>
</g>
<g font-size="2.7" fill="#0000bf">
<text x="153.1" y="22.3">2</text>
<text x="153.2" y="19.5">1</text>
<text x="119.8" y="77.3">5</text>
<text x="63.8" y="78.9" transform="rotate(-90 63.8 78.9)">1</text>
<text x="66.6" y="79" transform="rotate(-90 66.6 79)">2</text>
<text x="118.9" y="80.1">16</text>
<text x="143" y="93.8">7</text>
<text x="143" y="96.6">8</text>
<text x="143" y="181.4">7</text>
<text x="143" y="184.2">8</text>
<text x="62.8" y="194.9" transform="rotate(-90 62.8 194.9)">1</text>
<text x="65.6" y="195" transform="rotate(-90 65.6 195)">2</text>
<text x="119.8" y="196">5</text>
<text x="118.9" y="198.9">16</text>
</g>
<g font-size="2.7" fill="#7f0000">
<text x="288.4" y="26.5" transform="rotate(-90 288.4 26.5)">9</text>
<text x="291.3" y="27.4" transform="rotate(-90 291.3 27.4)">16</text>
<text x="150.5" y="40.6" transform="rotate(-90 150.5 40.6)">7</text>
<text x="153.3" y="40.6" transform="rotate(-90 153.3 40.6)">8</text>
<text x="294" y="132.8">7</text>
<text x="294" y="135.6">8</text>
<text x="149.6" y="239.7" transform="rotate(-90 149.6 239.7)">5</text>
<text x="152.5" y="239.7" transform="rotate(-90 152.5 239.7)">8</text>
<text x="255.8" y="253" transform="rotate(-90 255.8 253)">7</text>
<text x="258.7" y="253" transform="rotate(-90 258.7 253)">8</text>
</g>
</svg>
